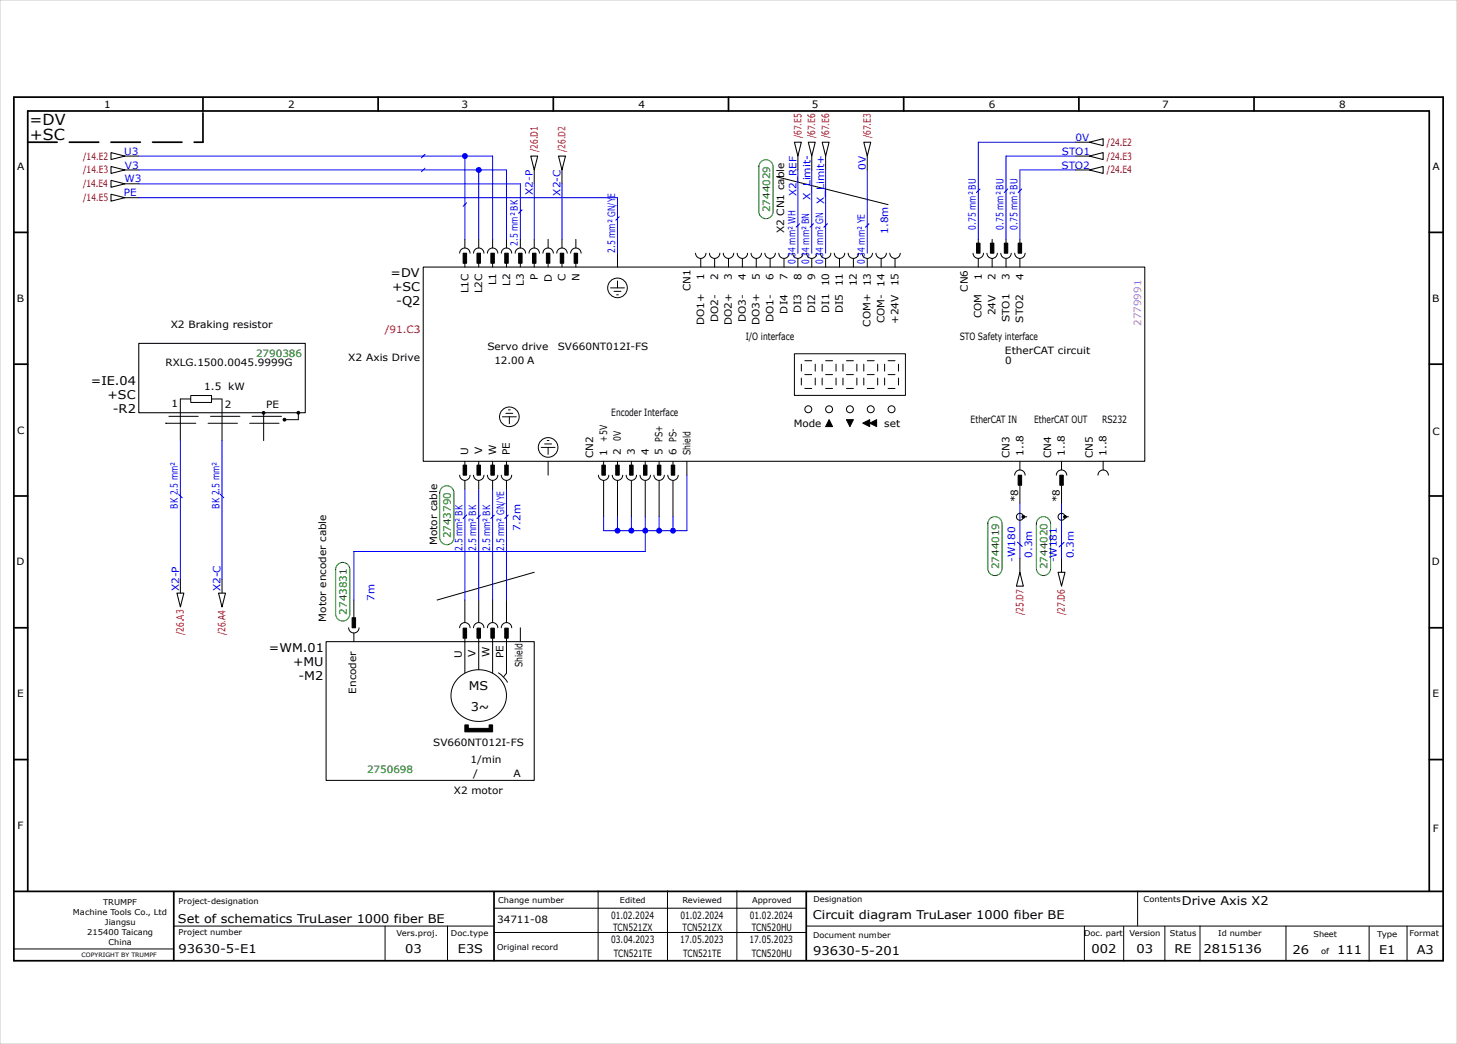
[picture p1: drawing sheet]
<svg xmlns="http://www.w3.org/2000/svg" width="420mm" height="301mm" viewBox="0 0 420 301" stroke-linecap="round" stroke-linejoin="round" font-family="sans-serif">
<g fill="none" stroke="#000" stroke-width=".5">
<path d="M4 28h412v249h-412zM58.5 28.2v3.8M109 28v4M159.5 28v4M210 28v4M260.5 28v4M311 28v4M361.5 28v4M4 67h4M412 67h4M4 105h4M412 105h4"/>
<path d="M4 143h4M412 143h4M4 181h4M412 181h4M4 219h4M412 219h4M4 257h412M8 257v-225h404v225M50.1 257.1v19.8M142.4 257.2v19.8M232.4 257.1v19.7"/>
</g>
<g fill="none" stroke="#000" stroke-width=".29">
<path d="M36 45h4M36 49h4M36 53h4M36 57h4M154 49v4M162 49v4M224 51l32 8M230 45v4M234 45v4M238 45v4M250 45v4M310 45h4"/>
<path d="M310 49h4M310 41h4M132.5 73a1.5 1.5 0 0 1 1.5-1.5 1.5 1.5 0 0 1 1.5 1.5M134 69v2.5M134 75.8v1.2M136.5 73a1.5 1.5 0 0 1 1.5-1.5 1.5 1.5 0 0 1 1.5 1.5M138 69v2.5M138 75.8v1.2M140.5 73a1.5 1.5 0 0 1 1.5-1.5 1.5 1.5 0 0 1 1.5 1.5M142 69v2.5M142 75.8v1.2M144.5 73a1.5 1.5 0 0 1 1.5-1.5 1.5 1.5 0 0 1 1.5 1.5"/>
<path d="M146 69v2.5M146 75.8v1.2M148.5 73a1.5 1.5 0 0 1 1.5-1.5 1.5 1.5 0 0 1 1.5 1.5M150 69v2.5M150 75.8v1.2M152.5 73a1.5 1.5 0 0 1 1.5-1.5 1.5 1.5 0 0 1 1.5 1.5M154 69v2.5M154 75.8v1.2M156.5 73a1.5 1.5 0 0 1 1.5-1.5 1.5 1.5 0 0 1 1.5 1.5M158 69v2.5M158 75.8v1.2M160.5 73a1.5 1.5 0 0 1 1.5-1.5 1.5 1.5 0 0 1 1.5 1.5"/>
<path d="M162 69v2.5M162 75.8v1.2M164.5 73a1.5 1.5 0 0 1 1.5-1.5 1.5 1.5 0 0 1 1.5 1.5M166 69v2.5M166 75.8v1.2M178 73v4M200.5 73a1.5 1.5 0 0 0 1.5 1.5 1.5 1.5 0 0 0 1.5-1.5M202 74.5v2.5M204.5 73a1.5 1.5 0 0 0 1.5 1.5 1.5 1.5 0 0 0 1.5-1.5M206 74.5v2.5M208.5 73a1.5 1.5 0 0 0 1.5 1.5 1.5 1.5 0 0 0 1.5-1.5M210 74.5v2.5"/>
<path d="M212.5 73a1.5 1.5 0 0 0 1.5 1.5 1.5 1.5 0 0 0 1.5-1.5M214 74.5v2.5M216.5 73a1.5 1.5 0 0 0 1.5 1.5 1.5 1.5 0 0 0 1.5-1.5M218 74.5v2.5M220.5 73a1.5 1.5 0 0 0 1.5 1.5 1.5 1.5 0 0 0 1.5-1.5M222 74.5v2.5M224.5 73a1.5 1.5 0 0 0 1.5 1.5 1.5 1.5 0 0 0 1.5-1.5M226 74.5v2.5M228.5 73a1.5 1.5 0 0 0 1.5 1.5 1.5 1.5 0 0 0 1.5-1.5M230 74.5v2.5M232.5 73a1.5 1.5 0 0 0 1.5 1.5 1.5 1.5 0 0 0 1.5-1.5M234 74.5v2.5"/>
<path d="M236.5 73a1.5 1.5 0 0 0 1.5 1.5 1.5 1.5 0 0 0 1.5-1.5M238 74.5v2.5M240.5 73a1.5 1.5 0 0 0 1.5 1.5 1.5 1.5 0 0 0 1.5-1.5M242 74.5v2.5M244.5 73a1.5 1.5 0 0 0 1.5 1.5 1.5 1.5 0 0 0 1.5-1.5M246 74.5v2.5M248.5 73a1.5 1.5 0 0 0 1.5 1.5 1.5 1.5 0 0 0 1.5-1.5M250 74.5v2.5M252.5 73a1.5 1.5 0 0 0 1.5 1.5 1.5 1.5 0 0 0 1.5-1.5M254 74.5v2.5M256.5 73a1.5 1.5 0 0 0 1.5 1.5 1.5 1.5 0 0 0 1.5-1.5M258 74.5v2.5"/>
<path d="M280.5 73a1.5 1.5 0 0 0 1.5 1.5 1.5 1.5 0 0 0 1.5-1.5M282 69v2M282 74.5v2.5M284.5 73a1.5 1.5 0 0 0 1.5 1.5 1.5 1.5 0 0 0 1.5-1.5M286 69v2M286 74.5v2.5M288.5 73a1.5 1.5 0 0 0 1.5 1.5 1.5 1.5 0 0 0 1.5-1.5M290 69v2M290 74.5v2.5M292.5 73a1.5 1.5 0 0 0 1.5 1.5 1.5 1.5 0 0 0 1.5-1.5M294 69v2M294 74.5v2.5"/>
<path d="M176 83h4M177 84h2M177.7 85h.6M178 81v2M55 114h6v2h-6zM55 115h-3v12M61 115h3M64 115.1v11.9M76 119.1v7.9M86 119v2h-4M145.8 119.2h2M146.6 118.2h.5"/>
<path d="M229 102h32v12h-32zM231 105v2M231 109v2M232 104h2M232 108h2M232 112h2M235 105v2M235 109v2M237 105v2M237 109v2M238 104h2M238 108h2"/>
<path d="M238 112h2M241 105v2M241 109v2M243 105v2M243 109v2M244 104h2M244 108h2M244 112h2M247 105v2M247 109v2M249 105v2M249 109v2"/>
<path d="M250 104h2M250 108h2M250 112h2M253 105v2M253 109v2M255 105v2M255 109v2M256 104h2M256 108h2M256 112h2M259 105v2M259 109v2"/>
<path d="M132.5 137a1.5 1.5 0 0 0 1.5 1.5 1.5 1.5 0 0 0 1.5-1.5M134 133v2M134 138.5v2.5M136.5 137a1.5 1.5 0 0 0 1.5 1.5 1.5 1.5 0 0 0 1.5-1.5M138 133v2M138 138.5v2.5M140.5 137a1.5 1.5 0 0 0 1.5 1.5 1.5 1.5 0 0 0 1.5-1.5M142 133v2M142 138.5v2.5M144.5 137a1.5 1.5 0 0 0 1.5 1.5 1.5 1.5 0 0 0 1.5-1.5M144.8 120.2h4M146 133v2"/>
<path d="M146 138.5v2.5M146.8 120.2v2M156 129h4M157 128h2M157.7 127h.6M158 129v2M158 133v4M172.5 137a1.5 1.5 0 0 0 1.5 1.5 1.5 1.5 0 0 0 1.5-1.5M174 133v2M174 138.6v10.4M176.5 137a1.5 1.5 0 0 0 1.5 1.5 1.5 1.5 0 0 0 1.5-1.5M178 133v2"/>
<path d="M178 138.6v10.4M180.5 137a1.5 1.5 0 0 0 1.5 1.5 1.5 1.5 0 0 0 1.5-1.5M182 133v2M182 138.6v10.4M184.5 137a1.5 1.5 0 0 0 1.5 1.5 1.5 1.5 0 0 0 1.5-1.5M186 133v2M186 138.6v10.4M188.5 137a1.5 1.5 0 0 0 1.5 1.5 1.5 1.5 0 0 0 1.5-1.5M190 133v2M190 138.6v10.4M192.5 137a1.5 1.5 0 0 0 1.5 1.5 1.5 1.5 0 0 0 1.5-1.5M194 133v2"/>
<path d="M194 138.6v10.4M198 133v4M292.5 137a1.5 1.5 0 0 1 1.5-1.5 1.5 1.5 0 0 1 1.5 1.5M294 133v2.5M294 140v5M304.5 137a1.5 1.5 0 0 1 1.5-1.5 1.5 1.5 0 0 1 1.5 1.5M306 133v2.5M306 140v5M316.5 137a1.5 1.5 0 0 1 1.5-1.5 1.5 1.5 0 0 1 1.5 1.5M318 133v2.5M295 149h1M307 149h1"/>
<path d="M52 167v4M64 167v4M102 173v5M134 173v6.5M138 173v6.5M142 173v6.5M146 173v6.5M154 165l-28 8M294 161v4M306 161v4M100.5 181a1.5 1.5 0 0 0 1.5 1.5 1.5 1.5 0 0 0 1.5-1.5M102 182.5v2.5"/>
<path d="M132.2 195.5l2.4-1.7 2.8-.7 3 .3 2.7 1.4 1.9 2.1 .9 2.6-.1 2.8-.6 1.4-.7 1.2-1 1.1-1.3 .9-1.5 .7-1.6 .3-1.7 .1-1.6-.3-1.5-.6-1.4-.8-1.1-1-.9-1.3-.6-1.4-.3-1.5 .1-1.6 .4-1.5 .7-1.4zM132.5 181a1.5 1.5 0 0 1 1.5-1.5 1.5 1.5 0 0 1 1.5 1.5M134 184v10M136.5 181a1.5 1.5 0 0 1 1.5-1.5 1.5 1.5 0 0 1 1.5 1.5M138 184v9.1M140.5 181a1.5 1.5 0 0 1 1.5-1.5 1.5 1.5 0 0 1 1.5 1.5M142 184v10M143.7 194l1.4 1.2 1.2 1.5M144.5 181a1.5 1.5 0 0 1 1.5-1.5 1.5 1.5 0 0 1 1.5 1.5M146 184v10.1l-.8 1M150 181v4M172.4 256.9v20"/>
<path d="M192.4 256.9v20M212.4 256.9v20M327.9 256.9v10M4.1 273.6h45.7M50.1 267h92.2M111 267v10M129 267v10M142.4 261.9h90M142.4 268.9h90M232.5 267h183.5M312.6 267v10M323.9 267.1v10"/>
<path d="M335.8 267.1v10M345.9 267v10.1M370.7 267v9.8M394.7 267.1v10M405.6 267v10"/>
<circle cx="178" cy="83" r="2.83"/>
<circle cx="233" cy="118" r="1"/>
<circle cx="239" cy="118" r="1"/>
<circle cx="245" cy="118" r="1"/>
<circle cx="251" cy="118" r="1"/>
<circle cx="257" cy="118" r="1"/>
<circle cx="146.8" cy="120.2" r="2.83"/>
<circle cx="158" cy="129" r="2.83"/>
</g>
<path d="M8 41h50.5M58.5 41v-8.8" fill="none" stroke="#000" stroke-width=".5" stroke-dasharray="8.5 3.5"/>
<path d="M0 0h420v301h-420z" fill="none" stroke="#c9c9c9" stroke-width=".29"/>
<g fill="none" stroke="#000" stroke-width=".3">
<path d="M32 44l4 1-4 1zM32 48l4 1-4 1zM32 52l4 1-4 1zM32 56l4 1-4 1zM153 45h2l-1 4zM161 45h2l-1 4zM229 41h2l-1 4zM233 41h2l-1 4zM237 41h2l-1 4zM249 41h2l-1 4zM314 45l4-1v2zM314 49l4-1v2z"/>
<path d="M314 41l4-1v2zM122 77h208v56h-208zM40 99h48v20h-48zM51 171h2l-1 4zM63 171h2l-1 4zM294 165l1 4h-2zM305 165h2l-1 4zM94 185h60v40h-60z"/>
</g>
<g fill="#000" stroke="#000" stroke-width=".29">
<path d="M239 121l1 2h-2zM244 121h2l-1 2zM248.7 122l2-1v2zM250.7 122l2-1v2z"/>
<path d="M133.5 73h1v2.9h-1z" fill-rule="evenodd"/>
<path d="M137.5 73h1v2.9h-1z" fill-rule="evenodd"/>
<path d="M141.5 73h1v2.9h-1z" fill-rule="evenodd"/>
<path d="M145.5 73h1v2.9h-1z" fill-rule="evenodd"/>
<path d="M149.5 73h1v2.9h-1z" fill-rule="evenodd"/>
<path d="M153.5 73h1v2.9h-1z" fill-rule="evenodd"/>
<path d="M157.5 73h1v2.9h-1z" fill-rule="evenodd"/>
<path d="M161.5 73h1v2.9h-1z" fill-rule="evenodd"/>
<path d="M165.5 73h1v2.9h-1z" fill-rule="evenodd"/>
<path d="M281.5 70.1h1v2.9h-1z" fill-rule="evenodd"/>
<path d="M285.5 70.1h1v2.9h-1z" fill-rule="evenodd"/>
<path d="M289.5 70.1h1v2.9h-1z" fill-rule="evenodd"/>
<path d="M293.5 70.1h1v2.9h-1z" fill-rule="evenodd"/>
<path d="M133.5 134.1h1v2.9h-1z" fill-rule="evenodd"/>
<path d="M137.5 134.1h1v2.9h-1z" fill-rule="evenodd"/>
<path d="M141.5 134.1h1v2.9h-1z" fill-rule="evenodd"/>
<path d="M145.5 134.1h1v2.9h-1z" fill-rule="evenodd"/>
<path d="M173.5 134.1h1v2.9h-1z" fill-rule="evenodd"/>
<path d="M177.5 134.1h1v2.9h-1z" fill-rule="evenodd"/>
<path d="M181.5 134.1h1v2.9h-1z" fill-rule="evenodd"/>
<path d="M185.5 134.1h1v2.9h-1z" fill-rule="evenodd"/>
<path d="M189.5 134.1h1v2.9h-1z" fill-rule="evenodd"/>
<path d="M193.5 134.1h1v2.9h-1z" fill-rule="evenodd"/>
<path d="M293.5 137h1v2.9h-1z" fill-rule="evenodd"/>
<path d="M305.5 137h1v2.9h-1z" fill-rule="evenodd"/>
<path d="M101.5 178.1h1v2.9h-1z" fill-rule="evenodd"/>
<path d="M133.5 181.1h1v2.9h-1z" fill-rule="evenodd"/>
<path d="M137.5 181.1h1v2.9h-1z" fill-rule="evenodd"/>
<path d="M141.5 181.1h1v2.9h-1z" fill-rule="evenodd"/>
<path d="M145.5 181.1h1v2.9h-1z" fill-rule="evenodd"/>
<path d="M134 209h1v2h-1z" fill-rule="evenodd"/>
<path d="M135 210h6v1h-6z" fill-rule="evenodd"/>
<path d="M141 209h1v2h-1z" fill-rule="evenodd"/>
<circle cx="76" cy="119" r=".4"/>
<circle cx="86" cy="119" r=".4"/>
<circle cx="82" cy="121" r=".4"/>
<circle cx="295" cy="149" r=".4"/>
<circle cx="307" cy="149" r=".4"/>
</g>
<g fill="none" stroke="#00f" stroke-width=".29">
<path d="M40 45h102v24M40 49h106v20M40 57h138v16M40 53h110v16M134 45v24M138 49v20M154 53v16M162 53v16M230 49v24M234 49v24M238 49v24M250 49v24"/>
<path d="M310 45h-20v24M310 49h-16v20M310 41h-28v28M52 127v40M64 127v40M198 137v16h-24v-4M134 141v32M138 141v32M142 141v32M146 141v32M178 149v4M182 149v4"/>
<path d="M186 149v10h-84v14M190 149v4M194 149v4M294 145v16M306 145v16"/>
</g>
<g fill="none" stroke="#000" stroke-width=".29" stroke-dasharray="8.5 3.5">
<path d="M48 122h33a1 1 0 0 0 1-1 1 1 0 0 0-1-1h-33a1 1 0 0 0-1 1 1 1 0 0 0 1 1"/>
<circle cx="294" cy="149" r="1"/>
<circle cx="306" cy="149" r="1"/>
</g>
<g fill="#fff" stroke="#008000" stroke-width=".29">
<path d="M285.4 149.6a2.05 2.05 0 0 1 2.2-.5 2.05 2.05 0 0 1 1.2 1.9v12.9a2.05 2.05 0 0 1-2 2 2.05 2.05 0 0 1-2.1-2v-12.9z" fill-rule="evenodd"/>
<path d="M299.4 149.6a2.05 2.05 0 0 1 2.2-.5 2.05 2.05 0 0 1 1.2 1.9v12.9a2.05 2.05 0 0 1-2 2 2.05 2.05 0 0 1-2.1-2v-12.9z" fill-rule="evenodd"/>
<path d="M127.4 140.7a2.05 2.05 0 0 1 2.2-.5 2.05 2.05 0 0 1 1.2 1.9v12.9a2.05 2.05 0 0 1-2 2 2.05 2.05 0 0 1-2.1-2v-12.9z" fill-rule="evenodd"/>
<path d="M97.4 162.8a2.05 2.05 0 0 1 2.2-.5 2.05 2.05 0 0 1 1.2 1.9v12.8a2.05 2.05 0 0 1-2 2 2.05 2.05 0 0 1-2-2v-12.8z" fill-rule="evenodd"/>
<path d="M219.4 46.7a2.05 2.05 0 0 1 2.2-.5 2.05 2.05 0 0 1 1.3 1.9v12.9a2.05 2.05 0 0 1-2.1 2 2.05 2.05 0 0 1-2-2v-12.9z" fill-rule="evenodd"/>
</g>
<g fill="#00f">
<circle cx="138" cy="49" r=".85"/>
<circle cx="134" cy="45" r=".85"/>
<circle cx="190" cy="153" r=".85"/>
<circle cx="194" cy="153" r=".85"/>
<circle cx="186" cy="153" r=".85"/>
<circle cx="182" cy="153" r=".85"/>
<circle cx="178" cy="153" r=".85"/>
</g>
<g fill="none" stroke="#00f" stroke-width=".3">
<path d="M122.5 44.5l-1 1M122.5 48.5l-1 1M134.5 58.5l-1 1M282.5 54.5l-1 1M290.5 54.5l-1 1M294.5 54.5l-1 1M150.5 60.5l-1 1M178.5 62.5l-1 1M230.5 64.5l-1 1M234.5 64.5l-1 1M238.5 64.5l-1 1M250.5 64.5l-1 1"/>
<path d="M51.5 142.5l1 1M63.5 142.5l1 1M134.5 148.5l-1 1M138.5 148.5l-1 1M142.5 148.5l-1 1M146.5 148.5l-1 1M293.3 156.3l1.4 1.3M306.7 156.4l-1.4 1.3"/>
</g>
<g font-size="4.4">
<text x="8.5" y="36">=DV</text>
<text x="8.6" y="40.5">+SC</text>
</g>
<g font-size="3.5">
<text x="112.6" y="80">=DV</text>
<text x="113" y="84">+SC</text>
<text x="114.2" y="88">-Q2</text>
<text x="26.2" y="111">=IE.04</text>
<text x="31" y="115">+SC</text>
<text x="32.5" y="119">-R2</text>
<text x="77.5" y="188">=WM.01</text>
<text x="84.5" y="192">+MU</text>
<text x="86" y="196">-M2</text>
<text x="135.1" y="199">MS</text>
<text x="135.7" y="205">3~</text>
<text x="340.7" y="261">Drive Axis X2</text>
<text x="51.3" y="266">Set of schematics TruLaser 1000 fiber BE</text>
<text x="234.3" y="265">Circuit diagram TruLaser 1000 fiber BE</text>
<text x="51.5" y="274.7">93630-5-E1</text>
<text x="116.8" y="274.9">03</text>
<text x="132" y="274.9">E3S</text>
<text x="234.4" y="275.3">93630-5-201</text>
<text x="314.6" y="274.8">002</text>
<text x="327.6" y="274.9">03</text>
<text x="338.6" y="274.8">RE</text>
<text x="346.9" y="274.7">2815136</text>
<text x="372.6" y="275">26</text>
<text x="385.4" y="275">111</text>
<text x="397.6" y="275">E1</text>
<text x="408.4" y="275">A3</text>
</g>
<g font-size="2.9">
<text x="30" y="31">1</text>
<text x="83" y="31">2</text>
<text x="133.1" y="31">3</text>
<text x="184.1" y="31">4</text>
<text x="234.1" y="31">5</text>
<text x="285" y="31">6</text>
<text x="335" y="31">7</text>
<text x="386" y="31">8</text>
<text x="5" y="49">A</text>
<text x="413" y="49">A</text>
<text x="226" y="67.3" transform="rotate(-90 226 67.3)">X2 CN1 cable</text>
<text x="143" y="82.3" transform="rotate(-90 143 82.3)">L1</text>
<text x="147" y="82.4" transform="rotate(-90 147 82.4)">L2</text>
<text x="151" y="82.4" transform="rotate(-90 151 82.4)">L3</text>
<text x="155" y="80.8" transform="rotate(-90 155 80.8)">P</text>
<text x="159" y="81.2" transform="rotate(-90 159 81.2)">D</text>
<text x="163" y="81" transform="rotate(-90 163 81)">C</text>
<text x="167" y="81" transform="rotate(-90 167 81)">N</text>
<text x="199" y="83.9" transform="rotate(-90 199 83.9)">CN1</text>
<text x="203" y="80.6" transform="rotate(-90 203 80.6)">1</text>
<text x="207" y="80.7" transform="rotate(-90 207 80.7)">2</text>
<text x="211" y="80.7" transform="rotate(-90 211 80.7)">3</text>
<text x="215" y="80.8" transform="rotate(-90 215 80.8)">4</text>
<text x="219" y="80.7" transform="rotate(-90 219 80.7)">5</text>
<text x="223" y="80.8" transform="rotate(-90 223 80.8)">6</text>
<text x="227" y="80.8" transform="rotate(-90 227 80.8)">7</text>
<text x="231" y="80.8" transform="rotate(-90 231 80.8)">8</text>
<text x="235" y="80.7" transform="rotate(-90 235 80.7)">9</text>
<text x="239" y="82.6" transform="rotate(-90 239 82.6)">10</text>
<text x="243" y="82.5" transform="rotate(-90 243 82.5)">11</text>
<text x="247" y="82.6" transform="rotate(-90 247 82.6)">12</text>
<text x="251" y="82.6" transform="rotate(-90 251 82.6)">13</text>
<text x="255" y="82.7" transform="rotate(-90 255 82.7)">14</text>
<text x="259" y="82.6" transform="rotate(-90 259 82.6)">15</text>
<text x="283" y="80.6" transform="rotate(-90 283 80.6)">1</text>
<text x="287" y="80.7" transform="rotate(-90 287 80.7)">2</text>
<text x="291" y="80.7" transform="rotate(-90 291 80.7)">3</text>
<text x="295" y="80.8" transform="rotate(-90 295 80.8)">4</text>
<text x="4.8" y="87">B</text>
<text x="135" y="84.6" transform="rotate(-90 135 84.6)">L1C</text>
<text x="139" y="84.6" transform="rotate(-90 139 84.6)">L2C</text>
<text x="279" y="84.1" transform="rotate(-90 279 84.1)">CN6</text>
<text x="412.8" y="87">B</text>
<text x="49.2" y="94.5">X2 Braking resistor</text>
<text x="203" y="93.8" transform="rotate(-90 203 93.8)">DO1+</text>
<text x="207" y="92.8" transform="rotate(-90 207 92.8)">DO2-</text>
<text x="211" y="93.8" transform="rotate(-90 211 93.8)">DO2+</text>
<text x="215" y="92.8" transform="rotate(-90 215 92.8)">DO3-</text>
<text x="219" y="93.8" transform="rotate(-90 219 93.8)">DO3+</text>
<text x="223" y="92.8" transform="rotate(-90 223 92.8)">DO1-</text>
<text x="227" y="90.4" transform="rotate(-90 227 90.4)">DI4</text>
<text x="231" y="90.3" transform="rotate(-90 231 90.3)">DI3</text>
<text x="235" y="90.3" transform="rotate(-90 235 90.3)">DI2</text>
<text x="239" y="90.2" transform="rotate(-90 239 90.2)">DI1</text>
<text x="243" y="90.3" transform="rotate(-90 243 90.3)">DI5</text>
<text x="251" y="94.2" transform="rotate(-90 251 94.2)">COM+</text>
<text x="255" y="93.2" transform="rotate(-90 255 93.2)">COM-</text>
<text x="259" y="93.4" transform="rotate(-90 259 93.4)">+24V</text>
<text x="283" y="91.8" transform="rotate(-90 283 91.8)">COM</text>
<text x="287" y="90.9" transform="rotate(-90 287 90.9)">24V</text>
<text x="291" y="92.9" transform="rotate(-90 291 92.9)">STO1</text>
<text x="295" y="93" transform="rotate(-90 295 93)">STO2</text>
<text x="140.5" y="101">Servo drive</text>
<text x="160.8" y="101">SV660NT012I-FS</text>
<text x="214.9" y="98">I/O interface</text>
<text x="276.7" y="98">STO Safety interface</text>
<text x="47.7" y="105.5">RXLG.1500.0045.9999G</text>
<text x="100.4" y="104">X2 Axis Drive</text>
<text x="142.5" y="105">12.00 A</text>
<text x="289.7" y="102">EtherCAT circuit</text>
<text x="289.8" y="105">0</text>
<text x="58.9" y="112.5">1.5 kW</text>
<text x="49.4" y="117.5">1</text>
<text x="64.8" y="117.5">2</text>
<text x="76.7" y="117.5">PE</text>
<text x="176.2" y="120">Encoder Interface</text>
<text x="5" y="125">C</text>
<text x="228.8" y="123">Mode</text>
<text x="254.9" y="123">set</text>
<text x="279.8" y="122">EtherCAT IN</text>
<text x="298.1" y="122">EtherCAT OUT</text>
<text x="317.7" y="122">RS232</text>
<text x="413" y="125.5">C</text>
<text x="135" y="131.2" transform="rotate(-90 135 131.2)">U</text>
<text x="139" y="131" transform="rotate(-90 139 131)">V</text>
<text x="143" y="131.1" transform="rotate(-90 143 131.1)">W</text>
<text x="147" y="131.3" transform="rotate(-90 147 131.3)">PE</text>
<text x="175" y="131.4" transform="rotate(-90 175 131.4)">1</text>
<text x="175" y="127.3" transform="rotate(-90 175 127.3)">+5V</text>
<text x="179" y="131.2" transform="rotate(-90 179 131.2)">2</text>
<text x="179" y="127.2" transform="rotate(-90 179 127.2)">0V</text>
<text x="183" y="131.2" transform="rotate(-90 183 131.2)">3</text>
<text x="187" y="131.1" transform="rotate(-90 187 131.1)">4</text>
<text x="191" y="131.2" transform="rotate(-90 191 131.2)">5 PS+</text>
<text x="195" y="131.2" transform="rotate(-90 195 131.2)">6 PS-</text>
<text x="199" y="131.2" transform="rotate(-90 199 131.2)">Shield</text>
<text x="295" y="131.4" transform="rotate(-90 295 131.4)">1..8</text>
<text x="307" y="131.4" transform="rotate(-90 307 131.4)">1..8</text>
<text x="319" y="131.4" transform="rotate(-90 319 131.4)">1..8</text>
<text x="171" y="132.1" transform="rotate(-90 171 132.1)">CN2</text>
<text x="291" y="132.1" transform="rotate(-90 291 132.1)">CN3</text>
<text x="303" y="132.1" transform="rotate(-90 303 132.1)">CN4</text>
<text x="315" y="132.1" transform="rotate(-90 315 132.1)">CN5</text>
<text x="293.5" y="144.8" transform="rotate(-90 293.5 144.8)">*8</text>
<text x="305.5" y="144.8" transform="rotate(-90 305.5 144.8)">*8</text>
<text x="126" y="157.2" transform="rotate(-90 126 157.2)">Motor cable</text>
<text x="4.8" y="163">D</text>
<text x="412.7" y="163">D</text>
<text x="94" y="179.2" transform="rotate(-90 94 179.2)">Motor encoder cable</text>
<text x="133.1" y="189.6" transform="rotate(-90 133.1 189.6)">U</text>
<text x="137.1" y="189.4" transform="rotate(-90 137.1 189.4)">V</text>
<text x="141.1" y="189.5" transform="rotate(-90 141.1 189.5)">W</text>
<text x="145.1" y="189.7" transform="rotate(-90 145.1 189.7)">PE</text>
<text x="150.6" y="192.3" transform="rotate(-90 150.6 192.3)">Shield</text>
<text x="5" y="201">E</text>
<text x="102.7" y="200" transform="rotate(-90 102.7 200)">Encoder</text>
<text x="413" y="201">E</text>
<text x="124.9" y="215">SV660NT012I-FS</text>
<text x="135.6" y="220">1/min</text>
<text x="136.4" y="224">/</text>
<text x="148" y="224">A</text>
<text x="130.8" y="229">X2 motor</text>
<text x="5.1" y="239">F</text>
<text x="413" y="240">F</text>
<text x="143.3" y="266">34711-08</text>
<text x="176.1" y="264.9">01.02.2024</text>
<text x="176.8" y="268.4">TCN521ZX</text>
<text x="196.1" y="264.9">01.02.2024</text>
<text x="196.8" y="268.4">TCN521ZX</text>
<text x="216.1" y="264.9">01.02.2024</text>
<text x="216.7" y="268.4">TCN520HU</text>
<text x="176.2" y="271.9">03.04.2023</text>
<text x="176.9" y="275.9">TCN521TE</text>
<text x="196" y="271.9">17.05.2023</text>
<text x="196.9" y="275.9">TCN521TE</text>
<text x="216" y="271.9">17.05.2023</text>
<text x="216.7" y="275.9">TCN520HU</text>
</g>
<g font-size="2.9" fill="#b60000">
<text x="231" y="39.9" transform="rotate(-90 231 39.9)">/67.E5</text>
<text x="235" y="39.9" transform="rotate(-90 235 39.9)">/67.E6</text>
<text x="239" y="39.9" transform="rotate(-90 239 39.9)">/67.E6</text>
<text x="251" y="39.9" transform="rotate(-90 251 39.9)">/67.E3</text>
<text x="319.1" y="42">/24.E2</text>
<text x="24" y="46">/14.E2</text>
<text x="155" y="43.9" transform="rotate(-90 155 43.9)">/26.D1</text>
<text x="163" y="43.9" transform="rotate(-90 163 43.9)">/26.D2</text>
<text x="319.1" y="46">/24.E3</text>
<text x="24" y="50">/14.E3</text>
<text x="319.1" y="50">/24.E4</text>
<text x="23.9" y="54">/14.E4</text>
<text x="24" y="58">/14.E5</text>
<text x="110.9" y="96">/91.C3</text>
<text x="295" y="177.4" transform="rotate(-90 295 177.4)">/25.D7</text>
<text x="307" y="177.4" transform="rotate(-90 307 177.4)">/27.D6</text>
<text x="53" y="183.1" transform="rotate(-90 53 183.1)">/26.A3</text>
<text x="65" y="183.2" transform="rotate(-90 65 183.2)">/26.A4</text>
</g>
<g font-size="2.9" fill="#00f">
<text x="310" y="40.6">0V</text>
<text x="35.8" y="44.6">U3</text>
<text x="306.1" y="44.6">STO1</text>
<text x="35.9" y="52.6">W3</text>
<text x="36" y="48.6">V3</text>
<text x="249.6" y="49" transform="rotate(-90 249.6 49)">0V</text>
<text x="306" y="48.6">STO2</text>
<text x="35.7" y="56.6">PE</text>
<text x="153.6" y="56.2" transform="rotate(-90 153.6 56.2)">X2-P</text>
<text x="161.6" y="56.4" transform="rotate(-90 161.6 56.4)">X2-C</text>
<text x="229.6" y="56.6" transform="rotate(-90 229.6 56.6)">X2_REF</text>
<text x="233.6" y="57.8" transform="rotate(-90 233.6 57.8)">X_Limit-</text>
<text x="237.6" y="58.8" transform="rotate(-90 237.6 58.8)">X_Limit+</text>
<text x="149.3" y="70.8" transform="rotate(-90 149.3 70.8)">2.5 mm² BK</text>
<text x="256" y="67.4" transform="rotate(-90 256 67.4)">1.8m</text>
<text x="281.3" y="66.2" transform="rotate(-90 281.3 66.2)">0.75 mm² BU</text>
<text x="289.3" y="66.2" transform="rotate(-90 289.3 66.2)">0.75 mm² BU</text>
<text x="293.3" y="66.2" transform="rotate(-90 293.3 66.2)">0.75 mm² BU</text>
<text x="177.3" y="72.8" transform="rotate(-90 177.3 72.8)">2.5 mm² GN/YE</text>
<text x="229.3" y="76.2" transform="rotate(-90 229.3 76.2)">0.34 mm² WH</text>
<text x="233.3" y="76.2" transform="rotate(-90 233.3 76.2)">0.34 mm² BN</text>
<text x="237.3" y="76.2" transform="rotate(-90 237.3 76.2)">0.34 mm² GN</text>
<text x="249.3" y="76.2" transform="rotate(-90 249.3 76.2)">0.34 mm² YE</text>
<text x="51.3" y="146.7" transform="rotate(-90 51.3 146.7)">BK 2.5 mm²</text>
<text x="63.3" y="146.7" transform="rotate(-90 63.3 146.7)">BK 2.5 mm²</text>
<text x="150" y="153.2" transform="rotate(-90 150 153.2)">7.2m</text>
<text x="133.3" y="158.8" transform="rotate(-90 133.3 158.8)">2.5 mm² BK</text>
<text x="137.3" y="158.8" transform="rotate(-90 137.3 158.8)">2.5 mm² BK</text>
<text x="141.3" y="158.8" transform="rotate(-90 141.3 158.8)">2.5 mm² BK</text>
<text x="145.3" y="158.8" transform="rotate(-90 145.3 158.8)">2.5 mm² GN/YE</text>
<text x="292.6" y="162" transform="rotate(-90 292.6 162)">-W180</text>
<text x="297.5" y="160.8" transform="rotate(-90 297.5 160.8)">0.3m</text>
<text x="309.5" y="161" transform="rotate(-90 309.5 161)">0.3m</text>
<text x="304.6" y="162.1" transform="rotate(-90 304.6 162.1)">-W181</text>
<text x="51.6" y="170.5" transform="rotate(-90 51.6 170.5)">X2-P</text>
<text x="63.6" y="170.5" transform="rotate(-90 63.6 170.5)">X2-C</text>
<text x="108" y="173.2" transform="rotate(-90 108 173.2)">7m</text>
</g>
<g font-size="2.9" fill="#008000">
<text x="222" y="61.2" transform="rotate(-90 222 61.2)">2744029</text>
<text x="73.8" y="103">2790386</text>
<text x="130" y="155.2" transform="rotate(-90 130 155.2)">2743790</text>
<text x="288" y="164.1" transform="rotate(-90 288 164.1)">2744019</text>
<text x="302" y="164.1" transform="rotate(-90 302 164.1)">2744020</text>
<text x="100" y="177.2" transform="rotate(-90 100 177.2)">2743831</text>
<text x="105.8" y="223">2750698</text>
</g>
<text font-size="2.9" fill="#f0f" x="329" y="94" transform="rotate(-90 329 94)">2779991</text>
<g font-size="2.3">
<text x="21" y="263.8">Machine Tools Co., Ltd</text>
<text x="29.7" y="260.8">TRUMPF</text>
<text x="51.5" y="260.7">Project-designation</text>
<text x="143.6" y="260.4">Change number</text>
<text x="178.7" y="260.4">Edited</text>
<text x="196.7" y="260.4">Reviewed</text>
<text x="216.8" y="260.4">Approved</text>
<text x="234.5" y="260.2">Designation</text>
<text x="329.7" y="260.1">Contents</text>
<text x="25.2" y="269.6">215400 Taicang</text>
<text x="30.3" y="266.7">Jiangsu</text>
<text x="51.5" y="269.7">Project number</text>
<text x="114.3" y="269.9">Vers.proj.</text>
<text x="130" y="269.9">Doc.type</text>
<text x="312.5" y="269.8">Doc. part</text>
<text x="325.6" y="269.9">Version</text>
<text x="337.3" y="269.8">Status</text>
<text x="351.2" y="269.8">Id number</text>
<text x="406.4" y="270">Format</text>
<text x="31.3" y="272.5">China</text>
<text x="143.3" y="273.9">Original record</text>
<text x="234.4" y="270.3">Document number</text>
<text x="378.6" y="270">Sheet</text>
<text x="380.8" y="275">of</text>
<text x="397" y="270">Type</text>
</g>
<text font-size="1.7" x="23.5" y="275.8">COPYRIGHT BY TRUMPF</text>
</svg>
